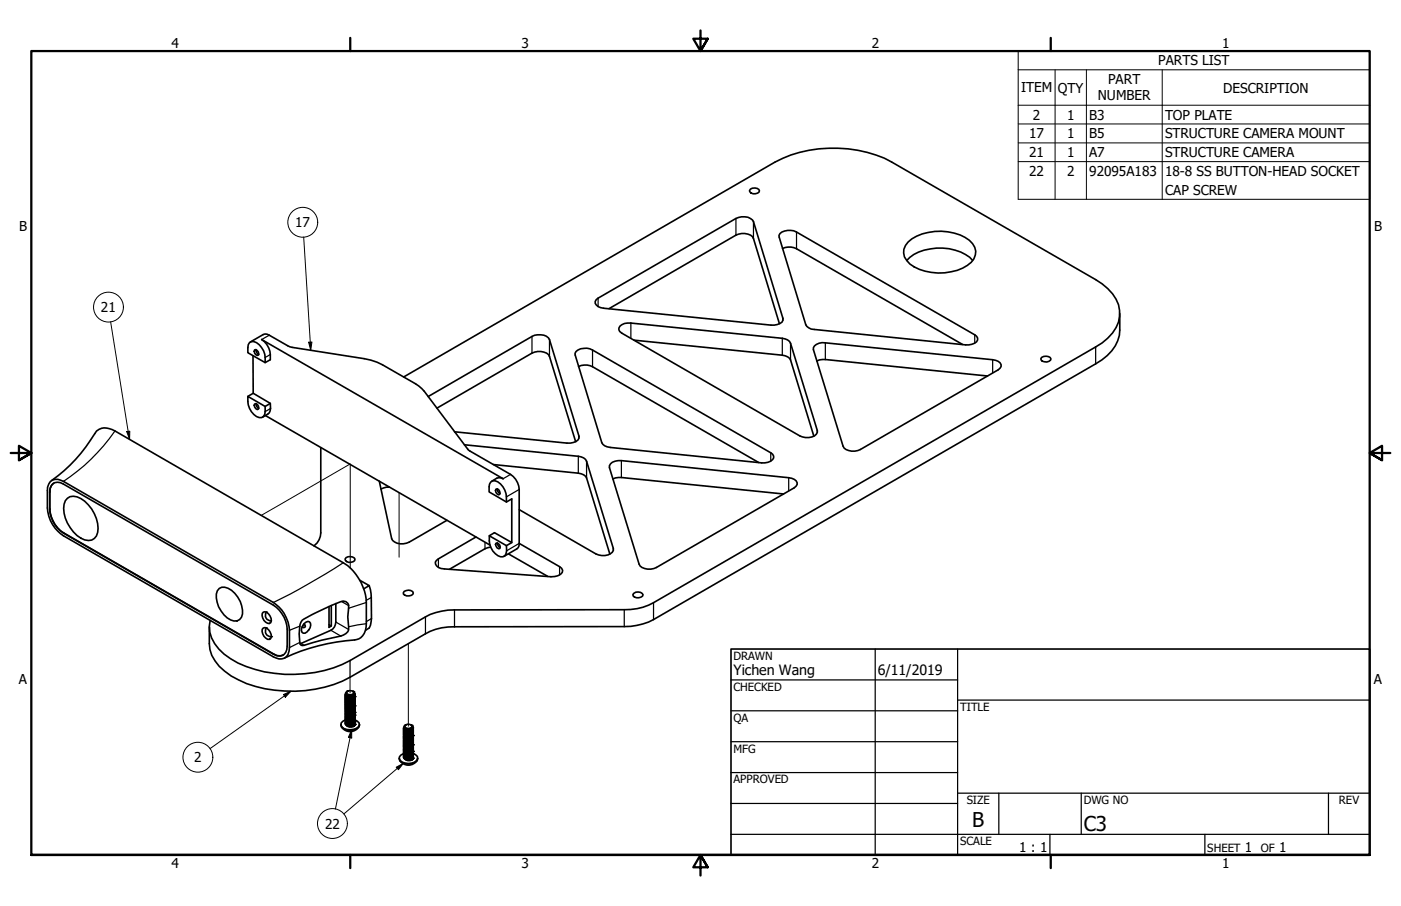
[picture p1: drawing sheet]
<svg xmlns="http://www.w3.org/2000/svg" width="432mm" height="279mm" viewBox="0 0 432 279" stroke-linecap="round" stroke-linejoin="round" font-family="sans-serif">
<!-- layer: Tweak Trail (ANSI) -->
<path d="M80.5 158.9l27.4-15.8v32.1M123 152v19.8M125.9 198.4v25.6M107.9 208.9v4.7" fill="none" stroke="#000" stroke-width=".31"/>
<!-- layer: Visible (ANSI) -->
<g fill="none" stroke="#000" stroke-width=".51">
<path d="M231.3 58.3a2 2 0 0 1 2.8 .5 1.66 1.66 0 0 1-1.6 1 1.66 1.66 0 0 1-1.5-1.1zM240.4 72a4.7 4.7 0 0 1 5.1-.4l54.9 31.7a1.37 1.37 0 0 1 .9 1.3 1.37 1.37 0 0 1-.9 1.3l-1.8 .5h-1l-46.6-4.8a2.94 2.94 0 0 1-2.7-1.5l-8.1-26.9-.1-.6zM241.2 76.6a5 5 0 0 1 4.3 .1l51.2 29.5M279.9 74.6a16.1 16.1 0 0 1 18.9-.5 4.4 4.4 0 0 1-.7 7.8 16.5 16.5 0 0 1-17.7-.5 4.3 4.3 0 0 1-.5-6.8zM183.8 92.4l43-25a4.3 4.3 0 0 1 5.4 .9l9.1 29.9a1.67 1.67 0 0 1-1.7 1.9l-2 .2-51.5-5.2a2.39 2.39 0 0 1-2.6-2.1zM187.7 95.2l39.1-22.7a4.7 4.7 0 0 1 5.1 .5l8.3 26.8M279.5 80.3a14.7 14.7 0 0 1 13-3.6 12.2 12.2 0 0 1 7.3 3.6M345.1 96.6v5.2a11.5 11.5 0 0 1-5.5 9.2l-138.2 80.1a18.8 18.8 0 0 1-9 2.1l-52.3 .1a17.2 17.2 0 0 0-9 2.2l-23.2 13.4a39.7 39.7 0 0 1-34.4 .8 14.7 14.7 0 0 1-8.8-9.4l-.2-6.9M77.2 105.5l3.9-2.3 1.2-.1 7 3.8 23 3.7 3.9 1.1 1.7 .8 10.2 5.9 1.9 1.4 14.4 19 13 7.5a5.9 5.9 0 0 1 2.6 4.6v16.7M78 109.7v11.6l5.3 3.1a3.2 3.2 0 0 1-2.3 4.3M78.5 107.9a1.14 1.14 0 0 1 1.1 1.6 1.11 1.11 0 0 1-1.1-.4 1.11 1.11 0 0 1 0-1.2zM78.9 107.8a1.43 1.43 0 0 0 .9 1.5"/>
<path d="M81.7 111.8a5.8 5.8 0 0 0-3.5-6.5h-.7l-.6 .4-.4 .6-.1 2.5 5.3 3 1.6-.9a6.3 6.3 0 0 0-2.7-6.2l74.5 42.9-1.4-.3-2.1 1.1M124.4 116.3l114.5-66.3a39.8 39.8 0 0 1 35.9 0l62.9 36.2a13.2 13.2 0 0 1 7.4 9.6 11.1 11.1 0 0 1-5.4 9.9l-138.3 80.2a17 17 0 0 1-9 2.1l-52.3 .1a19.1 19.1 0 0 0-9 2.1l-23.2 13.5a40.4 40.4 0 0 1-34.6 .8 14.9 14.9 0 0 1-8.7-9.6l-.1-1.8 .3-1.8M177.5 108.4a4.7 4.7 0 0 1 5.1-.5l55 31.7a1.29 1.29 0 0 1 .5 2.1 4.2 4.2 0 0 1-3.3 1l-46.7-4.7a2.94 2.94 0 0 1-2.6-1.5l-8.2-27-.1-.5zM178.3 113a5 5 0 0 1 4.3 .1l51.2 29.5M191.1 100.6a3.9 3.9 0 0 1 3.3-1l46.7 4.7a2.82 2.82 0 0 1 2.5 1.6l8.3 26.9a1.89 1.89 0 0 1-1.6 1.9 5.1 5.1 0 0 1-3.8-.3l-54.9-31.7-.8-1zM195.4 104.9l45.7 4.6a2.94 2.94 0 0 1 2.5 1.5l7.2 23.5M251 106.7a3.9 3.9 0 0 1 3.4-1l51.5 5.2a2.39 2.39 0 0 1 2.6 2.1l-.8 1-42.5 24.6a4.1 4.1 0 0 1-5.4-1l-9.1-29.8zM251.8 111.3l.7-.3 1.9-.1 50 5.1M321.1 110.2a2.09 2.09 0 0 1 2.8 .5 1.69 1.69 0 0 1-1.6 1 1.69 1.69 0 0 1-1.5-1.1zM76.4 122.2l5.3 3.1v1.6a1.64 1.64 0 0 1-.8 1.7 1.64 1.64 0 0 1-1.8-.1 6.3 6.3 0 0 1-2.7-6.3zM78 121.3l-1.6 .9M78.5 124.6l.4-.1a1.33 1.33 0 0 1 .7 1.7l-.3 .1a1.29 1.29 0 0 1-.8-1.7z"/>
<path d="M78.9 124.5a1.41 1.41 0 0 0 .9 1.4M81.8 128.1l69.2 40M83.3 124.4l-1.6 .9M98.9 138v26.3a5.1 5.1 0 0 1-2.1 4M132 122.3l32-18.5a4.7 4.7 0 0 1 5 .4l9.4 30.3a1.76 1.76 0 0 1-1.7 2l-1.9 .2-34.7-3.5M134.7 125.9l29.3-17a4.7 4.7 0 0 1 5 .4l8.4 26.9M143.1 137.2l35.1 3.5a2.82 2.82 0 0 1 2.6 1.5l8.2 27a1.89 1.89 0 0 1-1.6 1.9 5.1 5.1 0 0 1-3.8-.3l-23.6-13.6M15.4 157a9.5 9.5 0 0 0 4.2 7.3l64.7 37.4 1.1 .5h1l.9-.2M15.6 148.5a3.3 3.3 0 0 1 4 0l64.7 37.3a11 11 0 0 1 4.9 8.6v5.3a3.1 3.1 0 0 1-2.4 3.5h-.8l-1.7-.6-64.7-37.4a11 11 0 0 1-5-8.5l.1-6.5zM15.9 148.2a49 49 0 0 0 13.9-15.3 4.5 4.5 0 0 1 5.6 0l70.4 40.6a15.5 15.5 0 0 1 7.1 12.3v6.5a4.3 4.3 0 0 1-3.6 5.1 60.7 60.7 0 0 0-21.7 5.5M16.6 149l-.7 .6a15.8 15.8 0 0 0-.5 8.6 9.3 9.3 0 0 0 4.2 6.2l64.7 37.3a2.6 2.6 0 0 0 3 .3 2.6 2.6 0 0 0 1.2-2.7v-5.3a9.5 9.5 0 0 0-4.2-7.4l-64.7-37.3a2.6 2.6 0 0 0-3.1-.3 2.6 2.6 0 0 0-1.2 2.8M20.8 153.7a3.5 3.5 0 0 1 4.1 0 11.1 11.1 0 0 1 5.2 10.5 3.1 3.1 0 0 1-5.1 1.8 11.1 11.1 0 0 1-5.3-10.5l.4-1.1z"/>
<path d="M116.9 148.4l3.8 17.7a3.9 3.9 0 0 0 5.4 1.1l11.6-6.7M120 150.2h-.9l-1.7 .6M152 143.3l26.2 2.6a2.94 2.94 0 0 1 2.6 1.5l7.2 23.5M152.8 150.9l.4-.2a1.33 1.33 0 0 1 .8 1.8l-.3 .1a1.29 1.29 0 0 1-.9-1.7zM153.3 150.8a1.41 1.41 0 0 0 .8 1.4M156.1 154.8a6 6 0 0 0-3.5-6.5 1.59 1.59 0 0 0-1.9 1.8v1.6l5.4 3.1 1.6-.9v13.4l-5.3-3-1.6 .9M188.2 143.1a4.2 4.2 0 0 1 3.3-1.1l51.6 5.3a2.39 2.39 0 0 1 2.6 2.1l-.9 1-42.5 24.6a4.1 4.1 0 0 1-5.3-1l-9.2-29.8zM188.9 147.7l.8-.3 1.8-.1 50 5M106.7 172a2.02 2.02 0 0 1 2.7 .5 1.66 1.66 0 0 1-1.5 .9 1.66 1.66 0 0 1-1.5-1zM110.9 178.9l2.9 1.7-1.7 1M146.7 165.6l-12.2 7.2a1.59 1.59 0 0 0-.1 1.7 1.59 1.59 0 0 0 1.6 .8l33.8 2.6a3.9 3.9 0 0 0 3.5-1.4l.1-.6-.3-.6-.6-.5-12.5-7.2M150.8 165.2l5.3 3.1-.1 2.5a1.53 1.53 0 0 1-2.5 .6 6.1 6.1 0 0 1-2.7-6.2z"/>
<path d="M151.2 168.7l-1.7 .5-11 6.4M152.9 167.5a1.14 1.14 0 0 1 1.2 1.7 1.11 1.11 0 0 1-1.1-.5 1.11 1.11 0 0 1-.1-1.2zM153.3 167.4l.2 .9 .6 .5M156.7 170.8l12.1 6.9M157.7 167.3l-1.6 1M160 167.6v.7l-.7 1-4 2.3M67.6 181.5a3.2 3.2 0 0 1 3.8 .6 8 8 0 0 1 3 8.3 2.35 2.35 0 0 1-3.3 .8 8 8 0 0 1-4.1-9zM81.2 193.7a1.71 1.71 0 0 1 2 1.2 1.51 1.51 0 0 1-.1 2.3 2.38 2.38 0 0 1-1.9-3.5zM81.2 188.8a1.71 1.71 0 0 1 2 1.2 1.46 1.46 0 0 1-.2 2.3 2.39 2.39 0 0 1-1.8-3.5zM82.1 188.8a1.68 1.68 0 0 0-.1 1.8 1.68 1.68 0 0 0 1.6 .8M82.1 193.7a1.68 1.68 0 0 0-.1 1.8 1.68 1.68 0 0 0 1.6 .8M83.6 191.5h.1"/>
<path d="M93.1 193.4l.2 .1M93.2 191.3l3.2-1.9 8.6-3.9a1.71 1.71 0 0 1 1.9 .3 1.71 1.71 0 0 1 .5 1.8 20.5 20.5 0 0 0 0 6.5 2.54 2.54 0 0 1-2.4 2.1l-5.8 1.2-6 1.7a.94 .94 0 0 1-.8-1 11.3 11.3 0 0 1 .4-6.3zM93.6 192.5l.3 .2a.48 .48 0 0 1 .1 .6 .48 .48 0 0 1-.6 .2M93.8 192.3l1.1-.7 .5 .2a2.35 2.35 0 0 1-1.9 3.5 1.51 1.51 0 0 1-.2-2.3zM101.4 187.1v6.4l.7-.5-.7-.3M102.1 186.8v6.2M103.5 186.1v5.7a2.92 2.92 0 0 1-1.5 2.6l-9.5 4.2M113.8 180.6l.6 2.5 .1 7.7a3.4 3.4 0 0 1-1.9 3.6M124.6 182.4a1.93 1.93 0 0 1 2.8 .5 1.92 1.92 0 0 1-3.1 .3zM195.4 182.9a1.99 1.99 0 0 1 2.8 .5 1.88 1.88 0 0 1-3.1 .4v-.5zM106.4 217.9h.1M107.1 213.2l-.2 .1 .2-.1"/>
<path d="M107.1 213.2a1.45 1.45 0 0 1 1.9 .4 1.21 1.21 0 0 1-1.1 .7 1.21 1.21 0 0 1-1.1-.8zM107.1 213.2a.65 .65 0 0 0-.5 .5 .65 .65 0 0 0 .2 .6 1.58 1.58 0 0 0 2.4-.6l-.5-.5M107.3 214.9h1M107.3 215.3h1M107.3 215.8h1M107.3 216.2h1M107.3 216.6h1M107.3 217h1M107.3 217.8h1M107.3 218.2h1M107.3 218.6h1M107.3 219h1"/>
<path d="M107.3 219.5h1M107.3 219.8h1M108.3 217.4h-1M108.8 214.3a1.57 1.57 0 0 1-1.7 .1M108.8 213.2a.87 .87 0 0 1 .6 1.1 .87 .87 0 0 1-1.1 .6 1.17 1.17 0 0 1-1.8-1M109.4 214a1.68 1.68 0 0 1-1.4 1 1.68 1.68 0 0 1-1.6-.8M109.4 214.4a1.68 1.68 0 0 1-1.4 1 1.68 1.68 0 0 1-1.6-.8M109.4 214.8a1.68 1.68 0 0 1-1.4 1 1.68 1.68 0 0 1-1.6-.8M109.4 215.2a1.67 1.67 0 0 1-1.4 1 1.67 1.67 0 0 1-1.6-.8M109.4 215.6a1.65 1.65 0 0 1-1.4 1.1 1.65 1.65 0 0 1-1.6-.9M109.4 216.1a1.7 1.7 0 0 1-3 .1M109.4 216.5a1.73 1.73 0 0 1-3 .2"/>
<path d="M109.4 216.9a1.67 1.67 0 0 1-1.4 1 1.67 1.67 0 0 1-1.6-.9M109.4 217.2a1.67 1.67 0 0 1-1.4 1 1.67 1.67 0 0 1-1.6-.8M109.4 217.7a1.71 1.71 0 0 1-3 .2M109.4 218.1a1.67 1.67 0 0 1-1.4 1 1.67 1.67 0 0 1-1.6-.9M109.4 218.4a1.65 1.65 0 0 1-1.4 1.1 1.65 1.65 0 0 1-1.6-.8M109.4 218.9a1.67 1.67 0 0 1-1.4 1 1.67 1.67 0 0 1-1.6-.8M109.4 219.3a1.65 1.65 0 0 1-1.4 1.1 1.65 1.65 0 0 1-1.6-.9M109.4 219.7a1.67 1.67 0 0 1-1.4 1 1.67 1.67 0 0 1-1.6-.8M109.4 214.2a1.69 1.69 0 0 1-1.3 1.2 1.69 1.69 0 0 1-1.7-.6v-.4M109.4 214.6a1.74 1.74 0 0 1-3 .6v-.4M109.4 215a1.69 1.69 0 0 1-1.3 1.2 1.69 1.69 0 0 1-1.7-.6v-.4M109.4 215.5a1.59 1.59 0 0 1-1.4 1.1 1.59 1.59 0 0 1-1.6-1"/>
<path d="M109.4 215.8a1.74 1.74 0 0 1-3 .6v-.4M109.4 216.2a1.58 1.58 0 0 1-1.4 1.2 1.58 1.58 0 0 1-1.6-.9M109.4 216.7a1.74 1.74 0 0 1-3 .5v-.3M109.4 217a1.69 1.69 0 0 1-1.3 1.3 1.69 1.69 0 0 1-1.7-.7v-.3M109.4 217.5a1.74 1.74 0 0 1-3 .6l.1-.4M109.4 217.9a1.69 1.69 0 0 1-1.3 1.2 1.69 1.69 0 0 1-1.7-.7l.1-.3M109.4 218.3a1.71 1.71 0 0 1-3 .5l.1-.3M109.4 218.7a1.7 1.7 0 0 1-2.9 .6v-.4M109.4 219.1a1.54 1.54 0 0 1-1.4 1.2 1.54 1.54 0 0 1-1.5-1M109.4 219.5a1.7 1.7 0 0 1-2.9 .6v-.4M109.4 219.9a1.65 1.65 0 0 1-1.3 1.2 1.65 1.65 0 0 1-1.6-.6v-.3M109.4 216v.1"/>
<path d="M109.4 216.4v.1M105.1 223.4a1.51 1.51 0 0 0 1.4 1.6 3.2 3.2 0 0 0 4.3-1.4v-.2M106.4 222l-1.2 .9-.1 .7a2.52 2.52 0 0 0 2.8 1.4 2.7 2.7 0 0 0 2.8-1.4v-.7l-1.3-.9M106.4 220.7v.1M106.4 221.1v.1M106.4 221.9v.1M106.8 223.8a1.89 1.89 0 0 0 2.2 .2M107.3 220.7h1M107.3 221h1M107.3 221.5h1M107.3 221.9h1M107.3 222.3h1"/>
<path d="M107.3 222.7h1M107.3 223.5h1M107.3 223.9h1M108.3 220.2l-1 .1M108.3 223.1h-1M109.4 220.1a1.67 1.67 0 0 1-1.4 1 1.67 1.67 0 0 1-1.6-.8M109.4 220.5a1.71 1.71 0 0 1-3 .3M109.4 220.9a1.65 1.65 0 0 1-1.4 1.1 1.65 1.65 0 0 1-1.6-.8M109.4 221.3a1.65 1.65 0 0 1-1.4 1.1 1.65 1.65 0 0 1-1.6-.8M109.4 221.7a1.7 1.7 0 0 1-3 .3M109.4 222.1a1.67 1.67 0 0 1-1.4 1 1.67 1.67 0 0 1-1.6-.8M109.4 222.6a1.67 1.67 0 0 1-1.4 1 1.67 1.67 0 0 1-1.6-.8"/>
<path d="M109.4 222.9a1.67 1.67 0 0 1-1.4 1.1 1.67 1.67 0 0 1-1.6-.9M109.4 220.3a1.7 1.7 0 0 1-2.9 .6v-.4M109.4 220.7a1.65 1.65 0 0 1-1.3 1.2 1.65 1.65 0 0 1-1.6-.6v-.4M109.4 221.2a1.55 1.55 0 0 1-1.4 1.1 1.55 1.55 0 0 1-1.5-.9M109.4 221.6a1.7 1.7 0 0 1-2.9 .5v-.4M109.4 221.9a1.54 1.54 0 0 1-1.4 1.2 1.54 1.54 0 0 1-1.5-.9M109.4 222.4a1.7 1.7 0 0 1-2.9 .5v-.3M109.4 222.8a1.65 1.65 0 0 1-1.3 1.2 1.65 1.65 0 0 1-1.6-.7v-.3M109.4 223.2l-.1 .4-.3 .4 .4-.6M110.6 224.2a3.1 3.1 0 0 1-5.3 0M123.1 233.8a1.43 1.43 0 0 0 1.4 1.6 4.2 4.2 0 0 0 4.1-.8l.1-.8M124.4 232.4l-1.3 1a1.65 1.65 0 0 0 1.7 1.9 3.3 3.3 0 0 0 3.9-1.4v-.6l-1.3-1a1.74 1.74 0 0 1-3 .6v-.4"/>
<path d="M124.4 226.2v.1M124.4 229v.1M124.4 229.4v.1M124.4 232.3h.1M124.8 223.8a1.36 1.36 0 0 1 2.2 .2 1.19 1.19 0 0 1-1.2 .7 1.19 1.19 0 0 1-1-.9zM124.8 234.1a1.89 1.89 0 0 0 2.1 .3M125 223.6h.1M125.1 223.5l-.6 .7a1.55 1.55 0 0 0 2.6-.1l-.4-.6M125.3 225.3h1M125.3 225.7h1M125.3 226.1h1M125.3 226.6h1"/>
<path d="M125.3 226.9h1M125.3 227.3h1M125.3 227.8h1M125.3 228.2h1M125.3 228.6h1M125.3 229h1M125.3 229.4h1M125.3 229.8h1M125.3 230.2h1M125.3 230.6h1M125.3 231h1M125.3 231.5h1"/>
<path d="M125.3 231.8h1M125.3 232.7h1M125.3 233h1M125.3 233.5h1M125.3 233.9h1M125.3 234.3h1M126.3 232.2l-1 .1M126.7 224.7l-.8 .3-.9-.1M126.8 223.6a.78 .78 0 0 1 .6 .9 .78 .78 0 0 1-.8 .7 1.43 1.43 0 0 1-2.2-.7l.1-.2M127.4 224.4a1.7 1.7 0 0 1-3 .1M127.4 224.8a1.68 1.68 0 0 1-1.5 1 1.68 1.68 0 0 1-1.5-.8M127.4 225.2a1.68 1.68 0 0 1-1.5 1 1.68 1.68 0 0 1-1.5-.8"/>
<path d="M127.4 225.6a1.67 1.67 0 0 1-1.4 1 1.67 1.67 0 0 1-1.6-.8M127.4 226a1.72 1.72 0 0 1-3 .3M127.4 226.4a1.68 1.68 0 0 1-1.5 1 1.68 1.68 0 0 1-1.5-.8M127.4 226.8a1.68 1.68 0 0 1-1.5 1 1.68 1.68 0 0 1-1.5-.8M127.4 227.2a1.68 1.68 0 0 1-1.5 1 1.68 1.68 0 0 1-1.5-.8M127.4 227.6a1.68 1.68 0 0 1-1.5 1.1 1.68 1.68 0 0 1-1.5-.9M127.4 228a1.68 1.68 0 0 1-1.5 1 1.68 1.68 0 0 1-1.5-.8M127.4 228.4a1.67 1.67 0 0 1-1.4 1.1 1.67 1.67 0 0 1-1.6-.8M127.4 228.9a1.72 1.72 0 0 1-3 .2M127.4 229.2a1.67 1.67 0 0 1-1.4 1.1 1.67 1.67 0 0 1-1.6-.8M127.4 229.7a1.68 1.68 0 0 1-1.5 1 1.68 1.68 0 0 1-1.5-.8M127.4 230.1a1.68 1.68 0 0 1-1.5 1 1.68 1.68 0 0 1-1.5-.8"/>
<path d="M127.4 230.4a1.67 1.67 0 0 1-1.4 1.1 1.67 1.67 0 0 1-1.6-.8M127.4 230.9a1.68 1.68 0 0 1-1.5 1 1.68 1.68 0 0 1-1.5-.8M127.4 231.3a1.67 1.67 0 0 1-1.4 1 1.67 1.67 0 0 1-1.6-.8M127.4 231.7a1.68 1.68 0 0 1-1.5 1 1.68 1.68 0 0 1-1.5-.8M127.4 232.1a1.67 1.67 0 0 1-1.4 1.1 1.67 1.67 0 0 1-1.6-.9M127.4 232.5a1.68 1.68 0 0 1-1.5 1 1.68 1.68 0 0 1-1.5-.8M127.4 232.9a1.68 1.68 0 0 1-1.5 1 1.68 1.68 0 0 1-1.5-.8M127.4 233.3a1.65 1.65 0 0 1-1.4 1.1 1.65 1.65 0 0 1-1.6-.8M127.4 224.6a1.59 1.59 0 0 1-1.4 1.1 1.59 1.59 0 0 1-1.6-.9M127.4 225a1.74 1.74 0 0 1-3 .6v-.4M127.4 225.4a1.58 1.58 0 0 1-1.4 1.2 1.58 1.58 0 0 1-1.6-1M127.4 225.8a1.74 1.74 0 0 1-3 .6v-.4"/>
<path d="M127.4 226.2a1.69 1.69 0 0 1-1.3 1.2 1.69 1.69 0 0 1-1.7-.6v-.4M127.4 226.6a1.74 1.74 0 0 1-3 .6v-.4M127.4 227a1.69 1.69 0 0 1-1.3 1.2 1.69 1.69 0 0 1-1.7-.6v-.4M127.4 227.5a1.59 1.59 0 0 1-1.4 1.1 1.59 1.59 0 0 1-1.6-1M127.4 227.8a1.74 1.74 0 0 1-3 .6v-.4M127.4 228.2a1.58 1.58 0 0 1-1.4 1.2 1.58 1.58 0 0 1-1.6-.9M127.4 228.7a1.74 1.74 0 0 1-3 .5v-.3M127.4 229a1.69 1.69 0 0 1-1.3 1.3 1.69 1.69 0 0 1-1.7-.7v-.3M127.4 229.5a1.74 1.74 0 0 1-3 .6v-.4M127.4 229.9a1.69 1.69 0 0 1-1.3 1.2 1.69 1.69 0 0 1-1.7-.7v-.3M127.4 230.3a1.59 1.59 0 0 1-1.4 1.2 1.59 1.59 0 0 1-1.6-1M127.4 230.7a1.74 1.74 0 0 1-3 .6v-.4"/>
<path d="M127.4 231.1a1.58 1.58 0 0 1-1.4 1.2 1.58 1.58 0 0 1-1.6-1M127.4 231.5a1.74 1.74 0 0 1-3 .6v-.4M127.4 231.9a1.69 1.69 0 0 1-1.3 1.2 1.69 1.69 0 0 1-1.7-.6v-.3M127.4 232.7a1.69 1.69 0 0 1-1.3 1.2 1.69 1.69 0 0 1-1.7-.6v-.4M127.4 233.2a1.59 1.59 0 0 1-1.4 1.1 1.59 1.59 0 0 1-1.6-.9M127.4 233.6l-.1 .4-.4 .4 .5-.6M127.4 224.3v.1M127.4 224.7v.1M127.4 227.6h.1M127.4 233.7v.1M128.5 234.5a3.1 3.1 0 0 1-5.3 0"/>
</g>
<!-- layer: Visible Narrow (ANSI) -->
<g fill="none" stroke="#000" stroke-width=".38">
<path d="M226.8 67.4v5.1M232.2 68.3v5.2M245.5 71.6v5.1M184.3 91.9v2.7M194.4 99.6v4.7M241.3 98.2v.6M83 103.4l-2.4 1.3M83.3 109.3l-1.6 .9M164 103.8v5.1M169.4 104.7v5.2M182.6 107.9v5.2M241.1 104.3v5.2"/>
<path d="M243.6 105.9v5.1M254.4 105.7v5.2M300.4 103.3v2.6M305.9 110.9v4.1M337.7 107v5.2M35.4 132.9a58.8 58.8 0 0 1-15.8 15.6M83.4 126l-1.7 .9M178.4 134.5v.6M237.6 139.6v2.6M251.9 132.8v.6M15.4 151.7l-.1 .1M15.4 157h-.1"/>
<path d="M157.4 146.3l-2.3 1.3M160 150.9l-3.9 2.3M178.2 140.7v5.2M180.8 142.2v5.2M191.5 142v5.3M243.1 147.3v4.1M19.6 164.3v.1M105.8 173.5a213.5 213.5 0 0 1-21.5 12.3M135.1 172.3v2.6M149.5 167.3v1.9M160 167.6l-3.9 2.3M172.5 174.8v2.5"/>
<path d="M189 169.2v.6M92.4 193.1l-3.2 1.3M92.4 198.1l-3.2 1.6M92.8 198.4l.9 .6M93.9 192.7l-.6 .2v.6M102 194.4l3 1.8M103.5 191.8l3.9 2.3M105.2 185.5l2.2 1.3M112.9 185.8l-5.5 1.8M112.9 192.3l-5.5 1M114.4 184.3l-1.6 .9M114.5 190.8l-1.6 .9"/>
<path d="M131.1 190.2v5.3M140.1 188.1v5.2M192.4 188v5.2M201.4 185.9v5.2M84.3 201.7h.1M107.9 203.7v5.2"/>
</g>
<!-- layer: Visible (ANSI) -->
<g fill="#000">
<circle cx="82" cy="193.7" r=".25"/>
<circle cx="82" cy="188.8" r=".25"/>
<circle cx="83.6" cy="196.3" r=".25"/>
<circle cx="106.4" cy="219.5" r=".25"/>
<circle cx="106.4" cy="216.7" r=".25"/>
<circle cx="106.4" cy="218.7" r=".25"/>
<circle cx="106.4" cy="215.8" r=".25"/>
<circle cx="109" cy="213.3" r=".25"/>
<circle cx="109.4" cy="219.7" r=".25"/>
<circle cx="109.4" cy="217.7" r=".25"/>
<circle cx="109.4" cy="214.8" r=".25"/>
<circle cx="106.4" cy="221.6" r=".25"/>
<circle cx="109.4" cy="223.4" r=".25"/>
<circle cx="109.4" cy="222.6" r=".25"/>
<circle cx="109.4" cy="220.5" r=".25"/>
<circle cx="124.4" cy="228.7" r=".25"/>
<circle cx="124.4" cy="231.5" r=".25"/>
<circle cx="124.4" cy="233.6" r=".25"/>
<circle cx="124.4" cy="230.7" r=".25"/>
<circle cx="124.4" cy="227.8" r=".25"/>
<circle cx="124.4" cy="225.8" r=".25"/>
<circle cx="126.9" cy="223.7" r=".25"/>
<circle cx="127.4" cy="232.5" r=".25"/>
<circle cx="127.4" cy="229.7" r=".25"/>
<circle cx="127.4" cy="233.8" r=".25"/>
<circle cx="127.4" cy="231.7" r=".25"/>
<circle cx="127.4" cy="226.8" r=".25"/>
</g>
<!-- layer: Symbol (ANSI) -->
<g fill="none" stroke="#000" stroke-width=".31">
<path d="M313.8 21.5v-5.8h108.3v5.8M313.8 21.5h108.3v10.9M313.8 21.5v40h108.3v-29.1M313.8 32.4h108.3M313.8 38.2h108.3M325.2 21.5v40M334.8 21.5v40M358.2 21.5v40M313.8 44.1h108.3M313.8 49.8h108.3M93.6 73.1l2.2 34.9M34.1 99.3l5.8 36.2"/>
<path d="M95.1 105.5h1l-.3 2.5zM39.1 133.1l.9-.1-.1 2.5zM87.4 214.2l2.3-1-1.8 1.8zM89.7 213.2l-25 17.7M108.4 225v2.6l-1-.2zM108.4 225l-5 24.5M122.1 236.6l2.2-1.2-1.5 2zM124.3 235.4l-18.3 15.6"/>
<circle cx="93.3" cy="68.5" r="4.6"/>
<circle cx="33.4" cy="94.7" r="4.6"/>
<circle cx="61" cy="233.5" r="4.6"/>
<circle cx="102.5" cy="254" r="4.6"/>
</g>
<!-- layer: Border (ANSI) -->
<path d="M107.9 11.7v4M215.9 9.4v6.3l-2.2-3.8h4.4l-2.2 3.8 2.2-3.8M323.8 11.7v4M3.3 139.7h6.4l-3.9-2.2v4.4l3.9-2.2-3.9 2.2M428.5 139.7h-6.4l3.9-2.2v4.4l-3.9-2.2 3.9 2.2M9.7 263.7v-248h412.4v248h-412.4h412.4M107.9 263.7v4M218.1 267.5l-2.2-3.8 2.2 3.8h-4.4l2.2-3.8v6.3M323.8 263.7v4" fill="none" stroke="#000" stroke-width=".7"/>
<!-- layer: Title (ANSI) -->
<g fill="none" stroke="#000" stroke-width=".38">
<path d="M225.3 209.7h69.8M225.3 219.2h69.8M269.7 200.2v63.5M295.1 215.9h127M295.1 200.2v63.5M225.3 228.7h69.8M225.3 238.3h69.8M225.3 257.3h196.8M225.3 247.8h69.8M295.1 244.6h127M307.8 244.6v12.7M323.6 257.3v6.4"/>
<path d="M333.2 244.6v12.7M371.3 257.3v6.4M409.4 244.6v12.7"/>
</g>
<path d="M225.3 200.2h196.8v63.5h-196.8z" fill="none" stroke="#000" stroke-width=".51"/>
<!-- layer: Symbol (ANSI) -->
<g fill="#000">
<path d="M95.1 105.5h1l-.3 2.5z" fill-rule="evenodd"/>
<path d="M39.1 133.1l.9-.1-.1 2.5z" fill-rule="evenodd"/>
<path d="M87.4 214.2l2.3-1-1.8 1.8z" fill-rule="evenodd"/>
<path d="M108.4 225v2.6l-1-.2z" fill-rule="evenodd"/>
<path d="M122.1 236.6l2.2-1.2-1.5 2z" fill-rule="evenodd"/>
</g>
<g font-size="6.3">
<text x="299.7" y="255.1">B</text>
<text x="334" y="256.4">C3</text>
</g>
<g font-size="4.4">
<text x="226.1" y="208">Yichen Wang</text>
<text x="270.5" y="208.2">6/11/2019</text>
</g>
<g font-size="4.2">
<text x="52.8" y="14.7">4</text>
<text x="160.8" y="14.7">3</text>
<text x="268.7" y="14.7">2</text>
<text x="376.7" y="14.7">1</text>
<text x="357" y="20.2">PARTS LIST</text>
<text x="314.7" y="28.5">ITEM</text>
<text x="326.1" y="28.6">QTY</text>
<text x="341.6" y="26">PART</text>
<text x="377" y="28.6">DESCRIPTION</text>
<text x="338.4" y="31">NUMBER</text>
<text x="318.3" y="36.9">2</text>
<text x="328.9" y="36.9">1</text>
<text x="335.7" y="36.9">B3</text>
<text x="359.1" y="36.9">TOP PLATE</text>
<text x="317.2" y="42.7">17</text>
<text x="328.9" y="42.7">1</text>
<text x="335.7" y="42.7">B5</text>
<text x="359.1" y="42.7">STRUCTURE CAMERA MOUNT</text>
<text x="317.2" y="48.5">21</text>
<text x="328.9" y="48.5">1</text>
<text x="335.7" y="48.5">A7</text>
<text x="359.1" y="48.5">STRUCTURE CAMERA</text>
<text x="317.2" y="54.3">22</text>
<text x="328.9" y="54.3">2</text>
<text x="335.7" y="54.3">92095A183</text>
<text x="359.1" y="54.3">18-8 SS BUTTON-HEAD SOCKET</text>
<text x="359.1" y="60.1">CAP SCREW</text>
<text x="5.9" y="71.4">B</text>
<text x="91" y="70.1">17</text>
<text x="423.5" y="71.4">B</text>
<text x="31.1" y="96.3">21</text>
<text x="5.8" y="211.1">A</text>
<text x="423.4" y="211.1">A</text>
<text x="59.9" y="235.1">2</text>
<text x="100.2" y="255.5">22</text>
<text x="314.1" y="262.9">1 : 1</text>
<text x="383.7" y="262.8">1</text>
<text x="394.2" y="262.8">1</text>
<text x="52.8" y="267.7">4</text>
<text x="160.8" y="267.7">3</text>
<text x="268.7" y="267.7">2</text>
<text x="376.7" y="267.7">1</text>
</g>
<g font-size="3.5">
<text x="226.1" y="203.5">DRAWN</text>
<text x="226.1" y="213">CHECKED</text>
<text x="295.9" y="219.2">TITLE</text>
<text x="226.1" y="222.6">QA</text>
<text x="226.1" y="232.1">MFG</text>
<text x="226.1" y="241.6">APPROVED</text>
<text x="297.9" y="248">SIZE</text>
<text x="334" y="248">DWG NO</text>
<text x="412.7" y="247.9">REV</text>
<text x="295.9" y="260.7">SCALE</text>
<text x="372.1" y="262.8">SHEET</text>
<text x="388.6" y="262.8">OF</text>
</g>
</svg>
